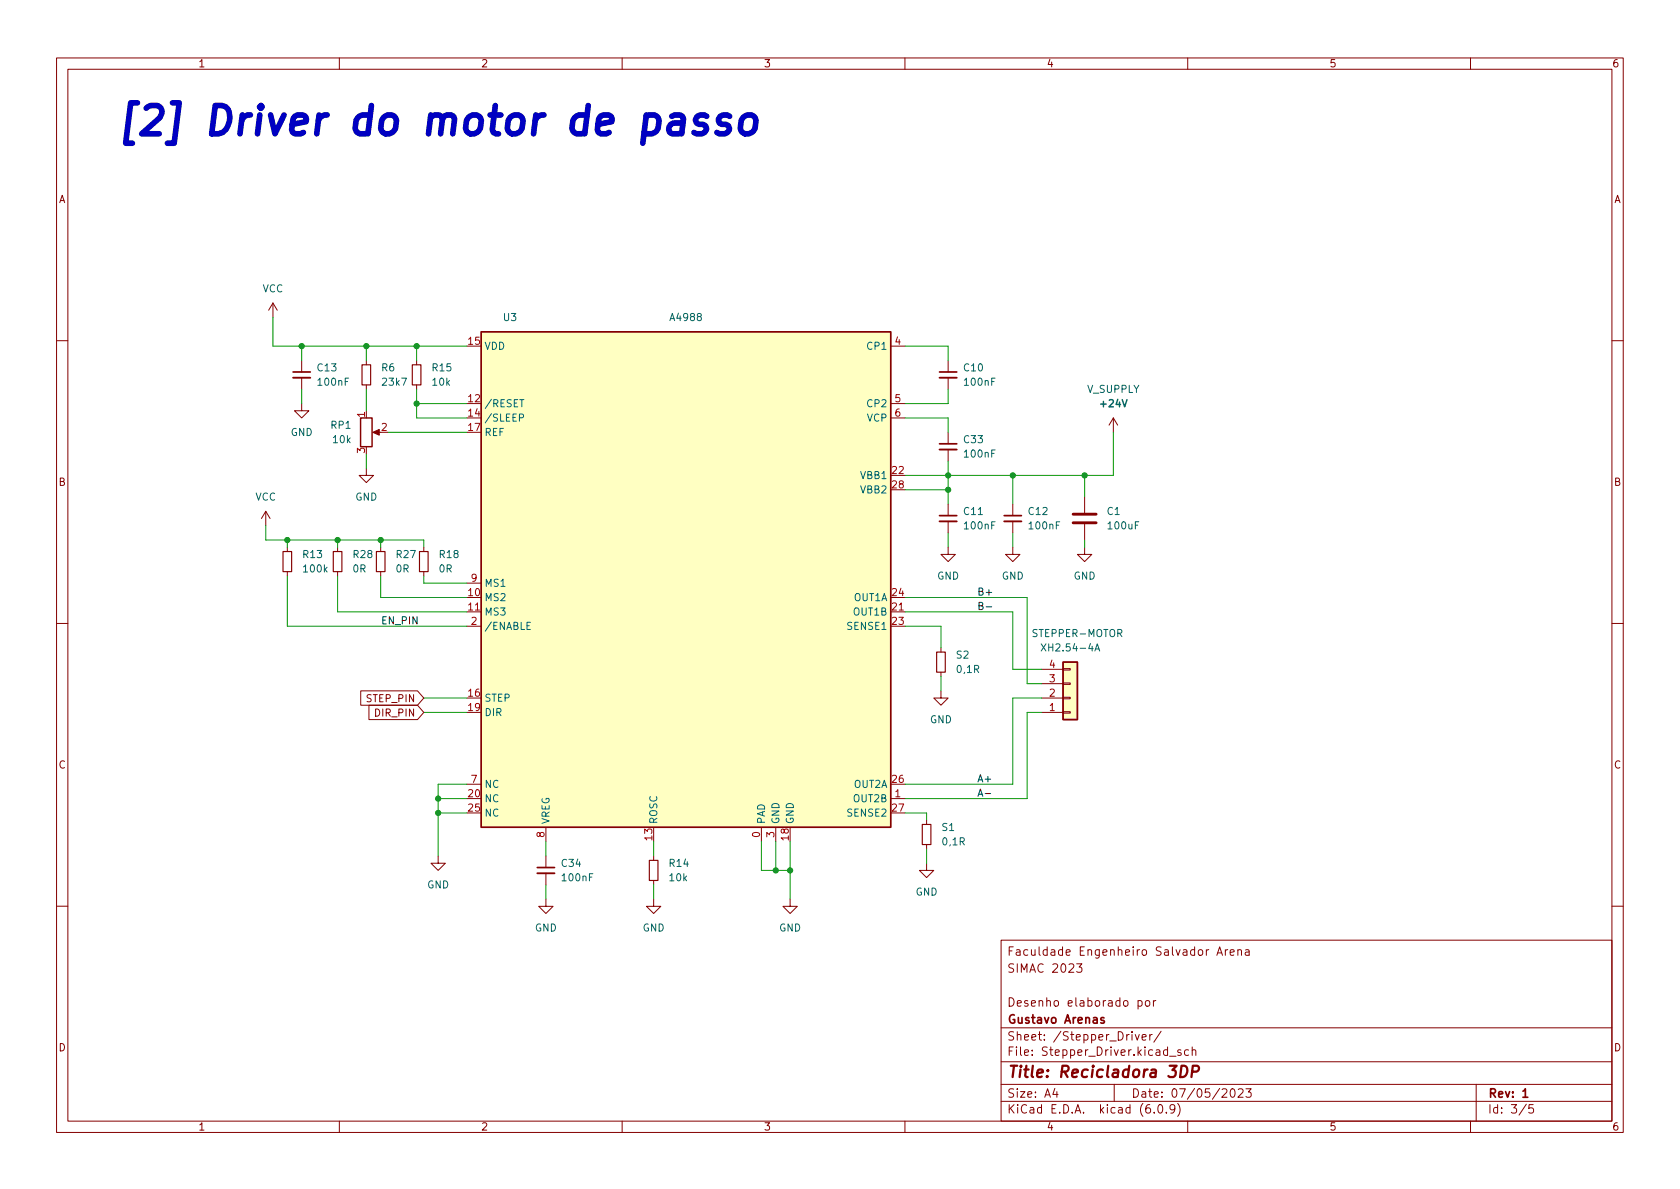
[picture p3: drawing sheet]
<svg xmlns="http://www.w3.org/2000/svg" width="297mm" height="210mm" viewBox="0 0 297 210" stroke-linecap="round" stroke-linejoin="round" font-family="sans-serif">
<g fill="none" stroke="#840000" stroke-width=".18">
<path d="M10 10.2h277v190.1h-277zM12 12.2h273v186.1h-273zM60 10.2v2M110 10.2v2M160 10.2v2M210 10.2v2M260 10.2v2M48.3 53.6l-.8 1.3M48.3 53.6v2.5M48.3 53.6l.7 1.3M10 60.2h2M53.3 71.4v1.2h1.3l-1.3 1.3-1.2-1.3h1.2"/>
<path d="M53.3 63.7v2.1M53.3 66.8v2M64.8 63.7v.8M64.8 68.1v.7M66.3 76.4h1M73.7 63.7v.8M73.7 68.1v.7M157.5 61.2h2.5M157.5 71.4h2.5M157.5 73.9h2.5M167.6 63.7v2.1M167.6 66.8v2"/>
<path d="M167.6 76.4v2.1M167.6 79.5v2M196.8 73.9l-.7 1.3M196.8 73.9v2.5M196.8 73.9l.8 1.3M285 60.2h2M47 90.4l-.8 1.3M47 90.4v2.6M47 90.4l.8 1.3M50.8 96.8v.7M59.7 96.8v.7M64.8 82.8v1.3h1.2l-1.2 1.2-1.3-1.2h1.3"/>
<path d="M67.3 96.8v.7M74.9 96.8v.7M167.6 96.8v1.2h1.3l-1.3 1.3-1.2-1.3h1.2M167.6 89.1v2.1M167.6 92.2v2M179.1 96.8v1.2h1.2l-1.2 1.3-1.3-1.3h1.3M179.1 89.1v2.1M179.1 92.2v2M191.8 96.8v1.2h1.2l-1.2 1.3-1.3-1.3h1.3M191.8 87.9v2.8M191.8 92.7v2.8M10 110.2h2"/>
<path d="M50.8 101.1v.7M59.7 101.1v.7M67.3 101.1v.7M74.9 101.1v.7M82.5 108.2h2.6M82.5 110.7h2.6M82.5 103.1h2.6M157.5 108.2h2.5M166.4 114.5v.8M166.4 118.9v.7M184.1 118.4h3.9M188 118.2h1.2v.3h-1.2z"/>
<path d="M285 110.2h2M63.8 122.2h10l1.1 1.2-1.1 1.3h-10zM65.2 124.7h8.6l1.1 1.3-1.1 1.2h-8.6zM82.5 138.7h2.6M166.4 122.2v1.2h1.2l-1.2 1.3-1.3-1.3h1.3M184.1 126h3.9M184.1 123.4h3.9M184.1 120.9h3.9M188 120.8h1.2v.2h-1.2zM188 123.3h1.2v.3h-1.2zM188 125.9h1.2v.2h-1.2zM77.5 151.4v1.2h1.2l-1.2 1.3-1.3-1.3h1.3"/>
<path d="M96.5 159v1.3h1.3l-1.3 1.2-1.3-1.2h1.3M96.5 146.3v2.5M96.5 151.4v2M96.5 154.4v2.1M115.6 159v1.3h1.2l-1.2 1.2-1.3-1.2h1.3M115.6 151.4v.7M115.6 155.7v.8M134.6 146.3v2.5M137.2 146.3v2.5M139.7 159v1.3h1.3l-1.3 1.2-1.3-1.2h1.3M157.5 141.2h2.5M163.8 152.6v1.3h1.3l-1.3 1.3-1.2-1.3h1.2"/>
<path d="M163.8 145v.8M163.8 149.3v.8M10 160.2h2M177 166.3h108v32h-108zM190.4 170.4h.9l-.5 .6 .4 .1v.7l-.2 .1h-.4l-.2-.1M201.2 177l.4-.1 .3 .3v.4l-.1 .3h-.6M201.2 176.9v1.5M202.6 177l.4-.1 .3 .3v.4l-.3 .3h-.4l-.1-.3v-.4zM203.9 176.9v1M204.4 176.9l-.3 .1-.2 .2M215.1 168.9l.5-1.5 .5 1.5M215.3 168.5h.7"/>
<path d="M216.6 167.9v1M217.1 167.9l-.3 .1-.2 .2M217.5 168.4l.7-.1-.1-.3-.4-.1-.2 .2 .1 .8h.5M218.9 168.1l.2-.2 .3 .1 .1 .9M218.9 167.9v1M220.2 168h.6l.1 .9M220.9 168.3l-.5 .1a.29 .29 0 0 0-.3 .2 .29 .29 0 0 0 .3 .3h.5M285 160.2h2M60 198.3v2M110 198.3v2M160 198.3v2M177 194.8h108"/>
<path d="M177 191.8h108M177 187.8h108M177 181.8h108M186.5 192.5l-.4 1h1M186.9 193v1M197 191.8v3M200.7 182.9l.4 1 .3-1M201.9 183.4l.7-.1v-.3l-.5-.1-.2 .2 .1 .8h.6M203.3 182.9v1M203.7 182.9l-.3 .1-.1 .2M204.1 196.7v.1M204.9 195.4l.2-.1a.81 .81 0 0 1 .6 .7 .81 .81 0 0 1-.3 .8h-.2a.81 .81 0 0 1-.6-.6 .81 .81 0 0 1 .3-.8z"/>
<path d="M205.3 182.4l-1.3 1.9M206.2 196.7v.1M206.8 186.8h1.1M207.7 196l-.3 .3h-.3l-.2-.3 .1-.6 .4-.1 .2 .2a.99 .99 0 0 1-.3 1.3h-.3M208.2 195.1a1.72 1.72 0 0 1 0 2.3M208.8 185.7l-.4-.1-.2 .2 .1 .3 .5 .1v.4h-.6M210 198.3v2M210.1 185.7l-.4-.1-.3 .3v.4l.2 .3h.5M210.8 185.8l.2-.2 .4 .1v.9M210.8 185.1v1.5M216.1 192.7l.5-.2 .3 .2v.3l-.9 1h.9M217.7 192.6l.2-.1a.81 .81 0 0 1 .5 .7 .81 .81 0 0 1-.3 .8h-.1a.81 .81 0 0 1-.6-.6 .81 .81 0 0 1 .3-.8z"/>
<path d="M218.9 192.7l.6-.2 .2 .2 .1 .3-.9 1h.9M220.3 192.5h.9l-.5 .6 .4 .1v.7l-.2 .1h-.4l-.2-.1M260 198.3v2M261 191.8v6.5M269.9 195.3l-1.3 1.9M271.1 195.3h-.7l-.1 .7 .2-.1 .5 .1 .2 .2-.1 .5-.2 .1-.6-.1"/>
</g>
<path d="M51.8 65.8h3.1M166.1 65.8h3.1M166.1 78.5h3.1M166.1 91.2h3.1M177.5 91.2h3.1M95 153.4h3M195.2 180l-.4-.1-.2 .2 .1 .3 .5 .1v.4h-.6M269.3 193l.4-.5v1.5M269.3 194h.8" fill="none" stroke="#840000" stroke-width=".3"/>
<path d="M208.9 188.5h.5a1.08 1.08 0 0 1 .5 1 1.08 1.08 0 0 1-.8 1h-.4zM210.8 189.5h.7a.55 .55 0 0 0 .5-.5 .55 .55 0 0 0-.3-.5h-.8l-.2 2" fill="none" stroke="#840000" stroke-width=".4"/>
<g fill="#ffffc2" stroke="#ffffc2" stroke-width=".18">
<path d="M85.1 58.7h72.4v87.6h-72.4z"/>
<path d="M188 117.1h2.5v10.1h-2.5z"/>
</g>
<path d="M85.1 58.7h72.4v87.6h-72.4zM63.8 73.9h2v5.1h-2zM188 117.1h2.5v10.1h-2.5z" fill="none" stroke="#840000" stroke-width=".25"/>
<path d="M91.8 73.9l.6-.1 .2-.2-.1-.3-.7-.1v1.3M91.9 70.7h.7M93.2 110.6h.4M93.8 110h-.6v1.3h.6M184.1 113.9l.8 1.2M184.9 113.9l-.8 1.2M193.6 115.1l.4-1.2 .4 1.2M193.7 114.8h.6" fill="none" stroke="#006464" stroke-width=".18"/>
<path d="M64 64.5h1.5v3.6h-1.5zM72.9 64.5h1.5v3.6h-1.5zM50 97.5h1.6v3.6h-1.6zM58.9 97.5h1.6v3.6h-1.6zM66.5 97.5h1.6v3.6h-1.6zM74.2 97.5h1.5v3.6h-1.5zM165.6 115.3h1.5v3.6h-1.5zM114.8 152.1h1.5v3.6h-1.5zM163.1 145.8h1.5v3.5h-1.5z" fill="none" stroke="#840000" stroke-width=".2"/>
<path d="M51.8 66.8h3.1M166.1 66.8h3.1M166.1 79.5h3.1M166.1 92.2h3.1M177.5 92.2h3.1M95 154.4h3" fill="none" stroke="#840000" stroke-width=".33"/>
<path d="M65.9 76.4l1.2-.5v1.1z" fill="#840000" stroke="#840000" stroke-width=".18"/>
<path d="M189.7 92.5h4.1M189.7 90.9h4.1" fill="none" stroke="#840000" stroke-width=".51"/>
<path d="M173.1 107.1h.5l.2-.2-.1-.3-.6-.1v1.3h.5l.2-.1v-.3l-.3-.3M174.4 107.3h.9M174.2 140.3h1" fill="none" stroke="#0f0f0f" stroke-width=".18"/>
<path d="M118.8 20.6l.5-.3h.9l.5 .3 .2 .4-.4 2.7M120.8 21.5l-.5 .3h-1.2a1 1 0 0 0-.8 .8 1 1 0 0 0 .6 1.1h1.1l.6-.3M125 20.6a1.22 1.22 0 0 0-2 .7l.1 .5 .5 .2h.7l.4 .2 .2 .5-.3 .7-.5 .3h-1l-.4-.3M129 20.6a1.22 1.22 0 0 0-2 .7l.2 .5 .4 .2h.8l.4 .2 .1 .7-.3 .5-.5 .3h-.9l-.5-.3M131.4 20.8a1.29 1.29 0 0 1 1.3-.5 1.29 1.29 0 0 1 1 1l-.2 1.4a1.37 1.37 0 0 1-1.3 1 1.37 1.37 0 0 1-1.3-1l.2-1.4z" fill="none" stroke="#0000c2" stroke-width="1"/>
<g fill="none" stroke="#009600" stroke-width=".18">
<path d="M48.3 56.1v5.1h34.2M53.3 61.2v2.5M53.3 68.8v2.6M64.8 61.2v2.5M64.8 68.8v3.8M68.6 76.4h13.9M73.7 71.4h8.8M73.7 68.8v5.1h8.8M73.7 61.2v2.5M160 61.2h7.6v2.5M160 73.9h7.6v2.5M167.6 68.8v2.6h-7.6"/>
<path d="M196.8 76.4v7.7h-36.8M47 93v2.5h27.9v1.3M50.8 95.5v1.3M59.7 95.5v1.3M64.8 80.3v2.5M67.3 95.5v1.3M160 86.6h7.6M167.6 81.5v7.6M167.6 94.2v2.6M179.1 84.1v5M179.1 94.2v2.6M191.8 84.1v3.8"/>
<path d="M191.8 95.5v1.3M50.8 101.8v8.9h31.7M59.7 101.8v6.4h22.8M67.3 101.8v3.9h15.2M74.9 101.8v1.3h7.6M160 108.2h19.1v10.2h5M160 105.7h21.6v15.2h2.5M160 110.7h6.4v3.8M166.4 119.6v2.6M74.9 123.4h7.6M74.9 126h7.6M82.5 138.7h-5v12.7"/>
<path d="M184.1 123.4h-5v15.3h-19.1M184.1 126h-2.5v15.2h-21.6M77.5 141.2h5M77.5 143.8h5M96.5 148.8v2.6M96.5 156.5v2.5M115.6 148.8v2.6M115.6 156.5v2.5M134.6 148.8v5.1h5.1M137.2 148.8v5.1M139.7 148.8v10.2M160 143.8h3.8v1.2"/>
<path d="M163.8 150.1v2.5"/>
</g>
<g fill="#009600" stroke="#009600" stroke-width=".18">
<circle cx="139.7" cy="153.9" r=".46"/>
<circle cx="137.2" cy="153.9" r=".46"/>
<circle cx="167.6" cy="84.1" r=".46"/>
<circle cx="191.8" cy="84.1" r=".46"/>
<circle cx="179.1" cy="84.1" r=".46"/>
<circle cx="167.6" cy="86.6" r=".46"/>
<circle cx="77.5" cy="143.8" r=".46"/>
<circle cx="77.5" cy="141.2" r=".46"/>
<circle cx="59.7" cy="95.5" r=".46"/>
<circle cx="67.3" cy="95.5" r=".46"/>
<circle cx="50.8" cy="95.5" r=".46"/>
<circle cx="73.7" cy="71.4" r=".46"/>
<circle cx="73.7" cy="61.2" r=".46"/>
<circle cx="53.3" cy="61.2" r=".46"/>
<circle cx="64.8" cy="61.2" r=".46"/>
</g>
<text font-size="7" fill="#0000c2" x="20.3" y="23.9">[2] Driver do motor de passo</text>
<text font-size="2.8" fill="#840000" x="178" y="190.6">Title: Recicladora 3DP</text>
<g font-size="2.1" fill="#840000">
<text x="178" y="172">SIMAC 2023</text>
<text x="178" y="169">Faculdade Engenheiro Salvador Arena</text>
<text x="178" y="178">Desenho elaborado por</text>
<text x="178" y="184">Sheet: /Stepper_Driver/</text>
<text x="178" y="181">Gustavo Arenas</text>
<text x="178" y="186.7">File: Stepper_Driver.kicad_sch</text>
<text x="178" y="196.9">KiCad E.D.A. kicad (6.0.9)</text>
<text x="178" y="194.1">Size: A4</text>
<text x="200" y="194.1">Date: 07/05/2023</text>
<text x="263" y="194.1">Rev: 1</text>
<text x="263" y="196.9">Id: 3/5</text>
</g>
<g font-size="1.8" fill="#840000">
<text x="35" y="11.9">1</text>
<text x="85" y="11.9">2</text>
<text x="135" y="11.9">3</text>
<text x="185" y="11.9">4</text>
<text x="235" y="11.9">5</text>
<text x="285" y="11.9">6</text>
<text x="10.3" y="35.9">A</text>
<text x="285.3" y="35.9">A</text>
<text x="10.3" y="85.9">B</text>
<text x="285.3" y="85.9">B</text>
<text x="64.9" y="124.2">STEP_PIN</text>
<text x="66.5" y="126.7">DIR_PIN</text>
<text x="10.3" y="135.9">C</text>
<text x="285.3" y="135.9">C</text>
<text x="10.3" y="185.9">D</text>
<text x="285.3" y="185.9">D</text>
<text x="35" y="199.9">1</text>
<text x="85" y="199.9">2</text>
<text x="135" y="199.9">3</text>
<text x="185" y="199.9">4</text>
<text x="235" y="199.9">5</text>
<text x="285" y="199.9">6</text>
</g>
<g font-size="1.8" fill="#006464">
<text x="46.4" y="51.7">VCC</text>
<text x="89" y="56.8">U3</text>
<text x="118.7" y="56.8">A4988</text>
<text x="56.2" y="65.7">C13</text>
<text x="67.5" y="65.7">R6</text>
<text x="76.5" y="65.7">R15</text>
<text x="85.6" y="61.8">VDD</text>
<text x="153.5" y="61.8">CP1</text>
<text x="170.5" y="65.7">C10</text>
<text x="56.3" y="68.2">100nF</text>
<text x="67.8" y="68.2">23k7</text>
<text x="76.5" y="68.2">10k</text>
<text x="170.6" y="68.2">100nF</text>
<text x="192.2" y="69.5">V_SUPPLY</text>
<text x="51.4" y="77.1">GND</text>
<text x="58.6" y="75.8">RP1</text>
<text x="85.6" y="72">/RESET</text>
<text x="85.6" y="74.5">/SLEEP</text>
<text x="85.6" y="77.1">REF</text>
<text x="153.3" y="74.5">VCP</text>
<text x="153.5" y="72">CP2</text>
<text x="194.8" y="72">+24V</text>
<text x="59" y="78.4">10k</text>
<text x="170.5" y="78.4">C33</text>
<text x="170.6" y="80.9">100nF</text>
<text x="45.1" y="88.5">VCC</text>
<text x="62.8" y="88.5">GND</text>
<text x="152.3" y="84.7">VBB1</text>
<text x="152.3" y="87.2">VBB2</text>
<text x="170.5" y="91.1">C11</text>
<text x="170.6" y="93.6">100nF</text>
<text x="181.9" y="91.1">C12</text>
<text x="182.1" y="93.6">100nF</text>
<text x="195.8" y="91.1">C1</text>
<text x="196" y="93.6">100uF</text>
<text x="53.6" y="98.7">R13</text>
<text x="53.8" y="101.2">100k</text>
<text x="62.4" y="101.2">0R</text>
<text x="62.5" y="98.7">R28</text>
<text x="70" y="101.2">0R</text>
<text x="70.2" y="98.7">R27</text>
<text x="77.7" y="101.2">0R</text>
<text x="77.8" y="98.7">R18</text>
<text x="85.6" y="106.3">MS2</text>
<text x="85.6" y="103.8">MS1</text>
<text x="151" y="106.3">OUT1A</text>
<text x="165.7" y="102.5">GND</text>
<text x="177.1" y="102.5">GND</text>
<text x="189.8" y="102.5">GND</text>
<text x="85.6" y="108.8">MS3</text>
<text x="85.6" y="111.4">/ENABLE</text>
<text x="150" y="111.4">SENSE1</text>
<text x="151" y="108.8">OUT1B</text>
<text x="182.8" y="112.6">STEPPER-MOTOR</text>
<text x="169.1" y="116.5">S2</text>
<text x="169.3" y="119">0,1R</text>
<text x="184.9" y="115.2">XH2.54-4A</text>
<text x="85.6" y="124.1">STEP</text>
<text x="85.6" y="126.6">DIR</text>
<text x="164.4" y="127.9">GND</text>
<text x="85.6" y="141.9">NC</text>
<text x="85.6" y="139.3">NC</text>
<text x="151" y="141.9">OUT2B</text>
<text x="151" y="139.3">OUT2A</text>
<text x="85.6" y="144.4">NC</text>
<text x="97.2" y="145.8" transform="rotate(-90 97.2 145.8)">VREG</text>
<text x="116.2" y="145.8" transform="rotate(-90 116.2 145.8)">ROSC</text>
<text x="135.3" y="145.8" transform="rotate(-90 135.3 145.8)">PAD</text>
<text x="137.8" y="145.8" transform="rotate(-90 137.8 145.8)">GND</text>
<text x="140.3" y="145.8" transform="rotate(-90 140.3 145.8)">GND</text>
<text x="150" y="144.4">SENSE2</text>
<text x="166.6" y="146.9">S1</text>
<text x="166.7" y="149.5">0,1R</text>
<text x="99.4" y="153.3">C34</text>
<text x="99.5" y="155.8">100nF</text>
<text x="118.4" y="153.3">R14</text>
<text x="118.4" y="155.8">10k</text>
<text x="75.5" y="157.1">GND</text>
<text x="161.9" y="158.4">GND</text>
<text x="94.6" y="164.7">GND</text>
<text x="113.6" y="164.7">GND</text>
<text x="137.7" y="164.7">GND</text>
</g>
<g font-size="1.8" fill="#a90000">
<text x="82.8" y="61">15</text>
<text x="158.3" y="61">4</text>
<text x="82.8" y="71.1">12</text>
<text x="158.3" y="71.1">5</text>
<text x="64.5" y="73.8" transform="rotate(-90 64.5 73.8)">1</text>
<text x="67.5" y="76.2">2</text>
<text x="82.8" y="73.7">14</text>
<text x="82.8" y="76.2">17</text>
<text x="158.3" y="73.7">6</text>
<text x="64.5" y="80.1" transform="rotate(-90 64.5 80.1)">3</text>
<text x="157.8" y="83.8">22</text>
<text x="157.8" y="86.4">28</text>
<text x="82.8" y="105.4">10</text>
<text x="82.8" y="107.9">11</text>
<text x="83.3" y="102.9">9</text>
<text x="157.8" y="107.9">21</text>
<text x="157.8" y="105.4">24</text>
<text x="83.3" y="110.5">2</text>
<text x="157.8" y="110.5">23</text>
<text x="185.6" y="118.1">4</text>
<text x="82.8" y="123.2">16</text>
<text x="82.8" y="125.7">19</text>
<text x="185.6" y="125.7">1</text>
<text x="185.6" y="123.2">2</text>
<text x="185.6" y="120.6">3</text>
<text x="82.8" y="141">20</text>
<text x="82.8" y="143.5">25</text>
<text x="83.3" y="138.4">7</text>
<text x="157.8" y="138.4">26</text>
<text x="157.8" y="143.5">27</text>
<text x="158.3" y="141">1</text>
<text x="96.3" y="148.1" transform="rotate(-90 96.3 148.1)">8</text>
<text x="115.3" y="148.6" transform="rotate(-90 115.3 148.6)">13</text>
<text x="134.4" y="148.1" transform="rotate(-90 134.4 148.1)">0</text>
<text x="136.9" y="148.1" transform="rotate(-90 136.9 148.1)">3</text>
<text x="139.4" y="148.6" transform="rotate(-90 139.4 148.6)">18</text>
</g>
<g font-size="1.8" fill="#0f0f0f">
<text x="172.7" y="105.3">B+</text>
<text x="67.3" y="110.4">EN_PIN</text>
<text x="172.7" y="138.3">A+</text>
<text x="172.7" y="140.9">A-</text>
</g>
</svg>
